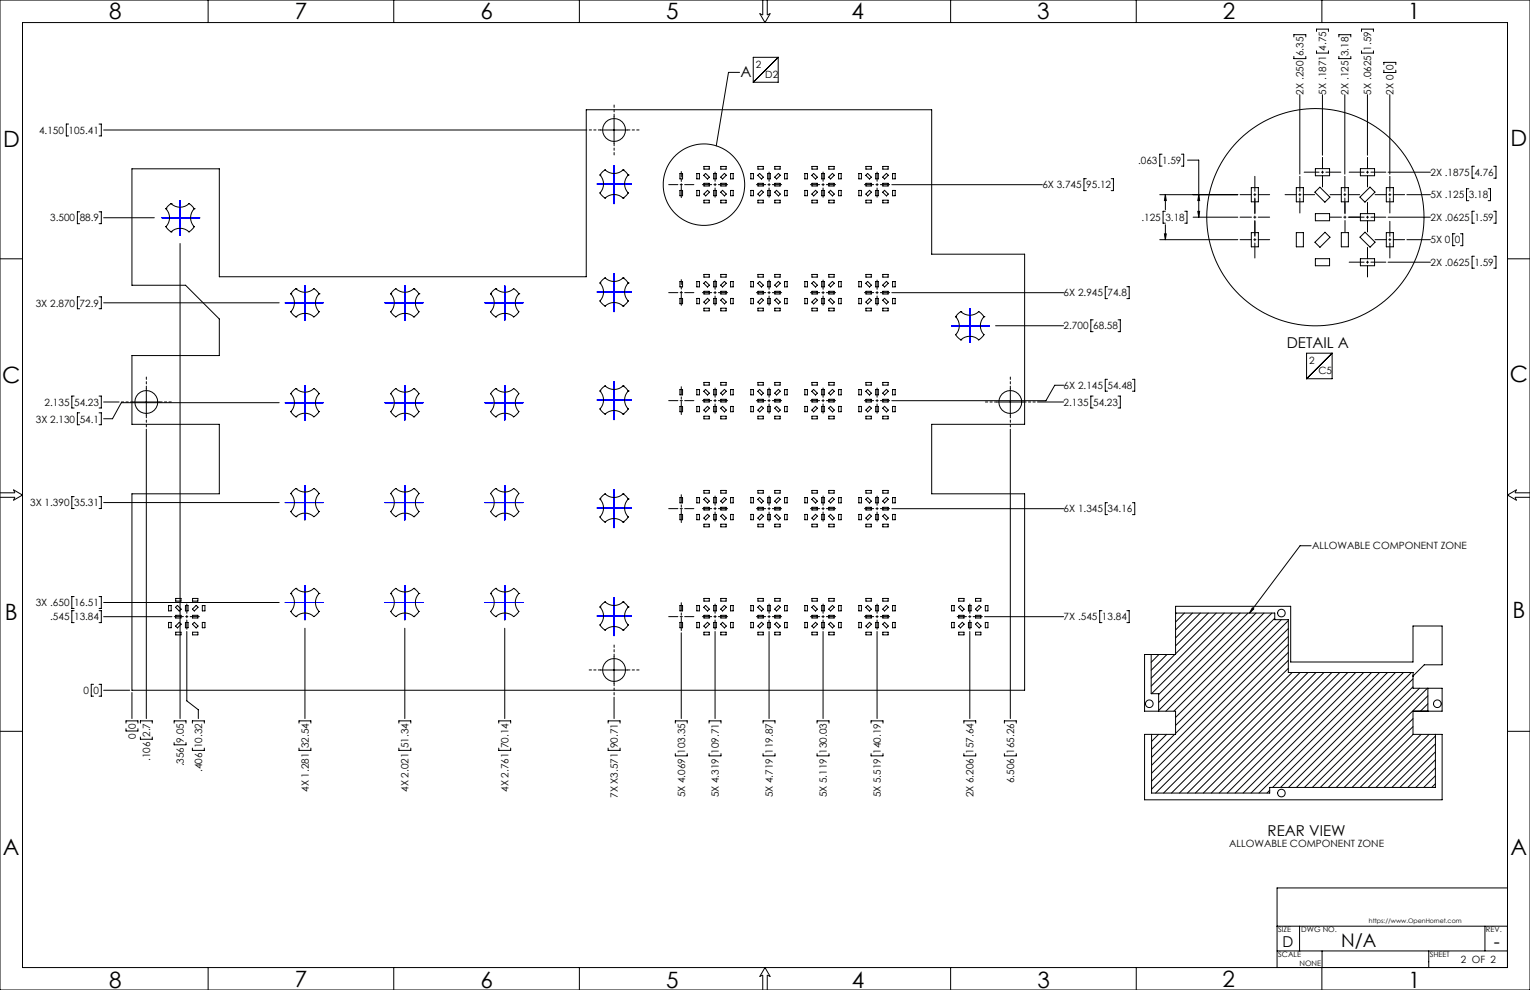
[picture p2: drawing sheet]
<svg xmlns="http://www.w3.org/2000/svg" width="864mm" height="559mm" viewBox="0 0 864 559" stroke-linecap="round" stroke-linejoin="round" font-family="sans-serif">
<g fill="none" stroke="#000" stroke-width=".56">
<path d="M0 0h864v559h-864zM13 13h838v533h-838zM117 0v13M222 0v13M327 0v13M431 0v8h-2l3 5 3-5h-2v-8M537 0v13M641 0v13M743 18v-2h7v2M746 0v13M768 18v-2h7v2M439 32h-14v14"/>
<path d="M439 32v14h-14M439 32l-14 14M730 32v1h7v-1M730 21v-1h7v1M743 29v1h7v-1M756 21v-1h6v1M756 32v1h6v-1M768 29v1h7v-1M781 36v-1h7v1M781 40v1h7v-1M417 41h-6l-7 41M734 53v45"/>
<path d="M746 53v35M759 53v45M772 53v35M784 53v45M39 70h-2v7h2M56 70h1v7h-1M58 73h273M339 73h15M347 66v15M74 95h50v61h207v-94h195v81h52v97h-52v39h52v111h-504v-111h50v-39h-50v-39h50v-21l-19-19h-31zM339 99a7 7 0 0 1 0 10M339 99h.1"/>
<path d="M342 96l-3 3M342 96h.1M342 96a7 7 0 0 0 10 0M352 96h.1M352 96l3 3M355 99h.1M355 99a7 7 0 0 0 0 10M384 98h1v3h-1zM393 98h2v3h-2zM397 94h3v1h-3zM398 98l2 2-1 1-2-2zM403 98h1v3h-1z"/>
<path d="M407 100l2-2 1 1-2 2zM407 94h3v1h-3zM412 98h2v3h-2zM424 98h1v3h-1zM428 94h3v1h-3zM429 98l2 2-1 1-2-2zM433 98h2v3h-2zM437 100l2-2 1 1-2 2zM437 94h3v1h-3zM443 98h1v3h-1zM454 98h2v3h-2zM458 94h3v1h-3z"/>
<path d="M459 98l2 2-1 1-2-2zM464 98h1v3h-1zM468 100l2-2 1 1-2 2zM468 94h3v1h-3zM473 98h2v3h-2zM485 98h1v3h-1zM489 99l1-1 2 2-1 1zM489 94h3v1h-3zM494 98h2v3h-2zM498 94h3v1h-3zM500 98l1 1-2 2-1-1zM504 98h1v3h-1z"/>
<path d="M656 87h-1v7h1M667 87h1v7h-1M670 90h7v33M742 95h8v4h-8zM768 95h8v4h-8zM783 97h24M832 94h-1v7h1M843 94h1v7h-1M45 120h-1v6h1M56 120h1v6h-1M94 118a7 7 0 0 1 0 10M94 118h.1"/>
<path d="M97 115l-3 3M97 115h.1M97 115a7 7 0 0 0 10 0l3 3M110 118a7 7 0 0 0 0 10M110 118h.1M339 109l3 3M339 109h.1M342 112h.1M342 112a7 7 0 0 1 10 0M352 112h.1M355 109l-3 3M355 109h.1"/>
<path d="M384 107h1v3h-1zM393 107h2v3h-2zM397 113h3v2h-3zM397 103h3v2h-3zM399 107l1 1-2 3-1-1zM403 107h1v3h-1zM407 103h3v2h-3zM407 113h3v2h-3zM408 107l2 3-1 1-2-3zM412 107h2v3h-2zM424 107h1v3h-1zM428 110l2-3 1 1-2 3z"/>
<path d="M428 103h3v2h-3zM428 113h3v2h-3zM433 107h2v3h-2zM437 103h3v2h-3zM437 113h3v2h-3zM438 107l2 3-1 1-2-3zM443 107h1v3h-1zM454 107h2v3h-2zM458 110l2-3 1 1-2 3zM458 103h3v2h-3zM458 113h3v2h-3zM464 107h1v3h-1z"/>
<path d="M468 103h3v2h-3zM468 113h3v2h-3zM469 107l2 3-1 1-2-3zM473 107h2v3h-2zM485 107h1v3h-1zM489 110l2-3 1 1-2 3zM489 113h3v2h-3zM489 103h3v2h-3zM494 107h2v3h-2zM498 113h3v2h-3zM498 103h3v2h-3zM499 107l2 3-1 1-2-3z"/>
<path d="M503 104h85M504 107h1v3h-1zM613 101h-1v7h1M627 101h1v7h-1M655 110h44M658 110v3h-1zM658 119h-2v7h2M658 110v8M669 119h1v7h-1M676 119h1v4zM677 110v3h-1zM706 106h4v8h-4z"/>
<path d="M732 106h4v8h-4zM745 106l6 5-3 3-6-6zM757 106h4v8h-4zM768 111l5-5 3 2-6 6zM782 106h4v8h-4zM794 110h13M829 107h-1v6h1M832 119h-1v7h1M840 107h1v6h-1M843 119h1v7h-1M58 123h29M94 128l3 3"/>
<path d="M94 128h.1M97 131h.1M102 137v269M110 128l-3 3a7 7 0 0 0-10 0M110 128h.1M655 135h44M657 132h1v3zM658 127v8M673 123h26M706 131h4v8h-4zM732 131h4v8h-4zM742 137l6-6 3 3-6 6z"/>
<path d="M742 121h8v4h-8zM757 131h4v8h-4zM768 134l2-3 6 6-3 3zM768 121h8v4h-8zM782 131h4v8h-4zM783 123h24M794 135h13M821 132h-1v7h1M824 132h2v7h-2M0 146h13M339 160h.1M339 160a7 7 0 0 1 0 10"/>
<path d="M342 157l-3 3M342 157h.1M342 157a7 7 0 0 0 10 0M352 157h.1M352 157l3 3M355 160h.1M355 160a7 7 0 0 0 0 10M384 159h1v3h-1zM393 159h2v3h-2zM397 155h3v1h-3zM398 159l2 2-1 1-2-2zM403 159h1v3h-1z"/>
<path d="M407 155h3v1h-3zM412 159h2v3h-2zM424 159h1v3h-1zM428 155h3v1h-3zM429 159l2 2-1 1-2-2zM433 159h2v3h-2zM437 155h3v1h-3zM443 159h1v3h-1zM454 159h2v3h-2zM458 155h3v1h-3zM459 159l2 2-1 1-2-2zM464 159h1v3h-1z"/>
<path d="M468 155h3v1h-3zM473 159h2v3h-2zM485 159h1v3h-1zM489 160l1-1 2 2-1 1zM489 155h3v1h-3zM494 159h2v3h-2zM498 155h3v1h-3zM504 159h1v3h-1zM742 146h8v4h-8zM768 146h8v4h-8zM783 148h24M832 145h-1v6h1"/>
<path d="M843 145h1v6h-1M851 146h13M45 168h-1v6h1M56 168h1v6h-1M58 171h100M164 176l3 3M164 166a7 7 0 0 1 0 10M164 166h.1M164 176h.1M167 179h.1M167 163l-3 3M167 163h.1"/>
<path d="M167 163a7 7 0 0 0 10 0M167 179a7 7 0 0 1 10 0M177 163h.1M177 179h.1M177 163l3 3M180 166h.1M180 166a7 7 0 0 0 0 10M180 176l-3 3M180 176h.1M221 166a7 7 0 0 1 0 10M221 166h.1M221 176l2 3"/>
<path d="M221 176h.1M223 163l-2 3M223 163h.1M223 179h.1M223 179a7 7 0 0 1 11 0M223 163a7 7 0 0 0 11 0M234 163l2 3M234 163h.1M234 179h.1M236 166h.1M236 166a7 7 0 0 0 0 10M236 176l-2 3"/>
<path d="M236 176h.1M277 166a7 7 0 0 1 0 10M277 166h.1M277 176l3 3M277 176h.1M280 179h.1M280 163l-3 3M280 163h.1M280 179a7 7 0 0 1 10 0M280 163a7 7 0 0 0 10 0M290 163h.1M290 179h.1"/>
<path d="M290 163l3 3M293 166a7 7 0 0 0 0 10M293 166h.1M293 176l-3 3M293 176h.1M339 170l3 3M339 170h.1M342 173h.1M342 173a7 7 0 0 1 10 0M352 173h.1M355 170l-3 3M355 170h.1"/>
<path d="M384 168h1v3h-1zM393 168h2v3h-2zM397 170l2-2 1 1-2 3zM397 174h3v1h-3zM397 164h3v2h-3zM403 168h1v3h-1zM407 161l2-2 1 1-2 2zM407 164h3v2h-3zM407 174h3v1h-3zM408 168l2 2-1 2-2-3zM412 168h2v3h-2zM424 168h1v3h-1z"/>
<path d="M428 170l2-2 1 1-2 3zM428 164h3v2h-3zM428 174h3v1h-3zM433 168h2v3h-2zM437 161l2-2 1 1-2 2zM437 164h3v2h-3zM437 174h3v1h-3zM438 168l2 2-1 2-2-3zM443 168h1v3h-1zM454 168h2v3h-2zM458 170l2-2 1 1-2 3zM458 164h3v2h-3z"/>
<path d="M458 174h3v1h-3zM464 168h1v3h-1zM468 161l2-2 1 1-2 2zM468 174h3v1h-3zM468 164h3v2h-3zM469 168l2 2-1 2-2-3zM473 168h2v3h-2zM485 168h1v3h-1zM489 170l2-2 1 1-2 3zM489 174h3v1h-3zM489 164h3v2h-3zM494 168h2v3h-2z"/>
<path d="M498 161l2-2 1 1-2 2zM498 174h3v1h-3zM498 164h3v2h-3zM499 168l2 2-1 2-2-3zM503 165h97M504 168h1v3h-1zM539 179h.1M539 179a7 7 0 0 1 0 10M542 176a7 7 0 0 0 10 0M542 176h.1M542 176l-3 3M552 176h.1"/>
<path d="M552 176l3 3M555 179h.1M555 179a7 7 0 0 0 0 10M625 162h-1v7h1M636 162h1v7h-1M539 189l3 3M539 189h.1M542 192h.1M542 192a7 7 0 0 1 10 0M552 192h.1M555 189l-3 3M555 189h.1"/>
<path d="M562 184h38M617 181h-1v6h1M631 181h1v6h-1M752 199h-15v15M752 199v15h-15M752 199l-15 15M83 219v16M167 219l-3 3M167 219h.1M167 219a7 7 0 0 0 10 0M177 219h.1M177 219l3 3"/>
<path d="M223 219l-2 3M223 219h.1M223 219a7 7 0 0 0 11 0M234 219h.1M234 219l2 3M280 219h.1M280 219a7 7 0 0 0 10 0M280 219l-3 3M290 219h.1M290 219l3 3M342 218l-3 3M342 218h.1"/>
<path d="M342 218a7 7 0 0 0 10 0M352 218l3 3M352 218h.1M384 220h1v3h-1zM393 220h2v3h-2zM397 216h3v1h-3zM403 220h1v3h-1zM407 216h3v1h-3zM412 220h2v3h-2zM424 220h1v3h-1zM428 216h3v1h-3zM429 220l2 2-1 1-2-2z"/>
<path d="M433 220h2v3h-2zM437 216h3v1h-3zM443 220h1v3h-1zM454 220h2v3h-2zM458 216h3v1h-3zM459 220l2 2-1 1-2-2zM464 220h1v3h-1zM468 216h3v1h-3zM470 220l1 1-2 2-1-1zM473 220h2v3h-2zM485 220h1v3h-1zM489 216h3v1h-3z"/>
<path d="M494 220h2v3h-2zM498 216h3v1h-3zM500 220l1 1-2 2-1-1zM504 220h1v3h-1zM570 219v16M600 217h-5l-5 9h-87M625 214h-1v7h1M639 214h2v7h-2M42 224h-1v6h1M45 233h-1v7h1M56 224h1v6h-1M56 233h1v7h-1"/>
<path d="M58 227h9M75 227h15M158 227h-90l-4 9h-6M164 232l3 3M164 222a7 7 0 0 1 0 10M164 222h.1M164 232h.1M167 235h.1M167 235a7 7 0 0 1 10 0M177 235h.1M180 222a7 7 0 0 0 0 10M180 232l-3 3"/>
<path d="M180 222h.1M180 232h.1M221 232l2 3M221 222a7 7 0 0 1 0 10M221 222h.1M221 232h.1M223 235h.1M223 235a7 7 0 0 1 11 0M234 235h.1M236 222a7 7 0 0 0 0 10M236 232l-2 3M236 222h.1"/>
<path d="M236 232h.1M277 222a7 7 0 0 1 0 10M277 232l3 3M277 222h.1M277 232h.1M280 235h.1M280 235a7 7 0 0 1 10 0M290 235h.1M293 222a7 7 0 0 0 0 10M293 232l-3 3M293 222h.1M293 232h.1"/>
<path d="M339 221h.1M339 231l3 3M339 221a7 7 0 0 1 0 10M339 231h.1M342 234h.1M342 234a7 7 0 0 1 10 0M352 234h.1M355 221h.1M355 221a7 7 0 0 0 0 10M355 231l-3 3M355 231h.1M384 229h1v3h-1z"/>
<path d="M393 229h2v3h-2zM397 221l1-1 2 2-1 1zM397 225h3v2h-3zM397 235h3v1h-3zM399 229l1 1-2 3-1-2zM403 229h1v3h-1zM407 222l2-2 1 1-2 2zM407 225h3v2h-3zM407 235h3v1h-3zM408 229l2 2-1 2-2-3zM412 229h2v3h-2zM424 229h1v3h-1z"/>
<path d="M428 231l2-2 1 1-2 3zM428 225h3v2h-3zM428 235h3v1h-3zM433 229h2v3h-2zM437 222l2-2 1 1-2 2zM437 225h3v2h-3zM437 235h3v1h-3zM438 229l2 2-1 2-2-3zM443 229h1v3h-1zM454 229h2v3h-2zM458 231l2-2 1 1-2 3zM458 225h3v2h-3z"/>
<path d="M458 235h3v1h-3zM464 229h1v3h-1zM468 225h3v2h-3zM468 235h3v1h-3zM469 229l2 2-1 2-2-3zM473 229h2v3h-2zM485 229h1v3h-1zM489 221l1-1 2 2-1 1zM489 231l2-2 1 1-2 3zM489 225h3v2h-3zM489 235h3v1h-3zM494 229h2v3h-2z"/>
<path d="M498 225h3v2h-3zM498 235h3v1h-3zM499 229l2 2-1 2-2-3zM504 229h1v3h-1zM563 227h15M586 227h14M617 224h-1v6h1M631 224h1v6h-1M83 242v164M570 242v164M0 278h8v-2l5 3-5 3v-1h-8M164 279a7 7 0 0 1 0 10"/>
<path d="M164 279h.1M167 276l-3 3M167 276h.1M167 276a7 7 0 0 0 10 0M177 276h.1M177 276l3 3M180 279a7 7 0 0 0 0 10M180 279h.1M221 279a7 7 0 0 1 0 10M221 279h.1M223 276l-2 3M223 276h.1"/>
<path d="M223 276a7 7 0 0 0 11 0M234 276h.1M234 276l2 3M236 279a7 7 0 0 0 0 10M236 279h.1M277 279a7 7 0 0 1 0 10M277 279h.1M280 276a7 7 0 0 0 10 0M280 276l-3 3M280 276h.1M290 276h.1M290 276l3 3"/>
<path d="M293 279a7 7 0 0 0 0 10M293 279h.1M342 279l-3 3M342 279h.1M342 279a7 7 0 0 0 10 0M352 279l3 3M352 279h.1M397 277h3v1h-3zM407 277h3v1h-3zM428 277h3v1h-3zM437 277h3v1h-3zM458 277h3v1h-3z"/>
<path d="M468 277h3v1h-3zM489 277h3v1h-3zM498 277h3v1h-3zM864 278h-9l1-2-5 3 5 3-1-1h9M42 280h-1v7h1M56 280h1v7h-1M58 284h100M164 289l3 3M164 289h.1M167 292h.1M167 292a7 7 0 0 1 10 0M177 292h.1"/>
<path d="M180 289l-3 3M180 289h.1M221 289l2 3M221 289h.1M223 292h.1M223 292a7 7 0 0 1 11 0M234 292h.1M236 289l-2 3M236 289h.1M277 289l3 3M277 289h.1M280 292h.1"/>
<path d="M280 292a7 7 0 0 1 10 0M290 292h.1M293 289l-3 3M293 289h.1M339 292l3 3M339 282a7 7 0 0 1 0 10M339 282h.1M339 292h.1M342 295h.1M342 295a7 7 0 0 1 10 0M352 295h.1M355 292l-3 3"/>
<path d="M355 282h.1M355 282a7 7 0 0 0 0 10M355 292h.1M384 281h1v3h-1zM384 290h1v3h-1zM393 281h2v3h-2zM393 290h2v3h-2zM397 282l1-1 2 2-1 1zM397 296h3v1h-3zM397 286h3v2h-3zM399 290l1 1-2 2-1-1zM403 281h1v3h-1z"/>
<path d="M403 290h1v3h-1zM407 286h3v2h-3zM407 296h3v1h-3zM408 290l2 2-1 1-2-2zM409 281l1 1-2 2-1-1zM412 281h2v3h-2zM412 290h2v3h-2zM424 281h1v3h-1zM424 290h1v3h-1zM428 292l2-2 1 1-2 2zM428 286h3v2h-3zM428 296h3v1h-3z"/>
<path d="M429 281l2 2-1 1-2-2zM433 281h2v3h-2zM433 290h2v3h-2zM437 286h3v2h-3zM437 296h3v1h-3zM438 290l2 2-1 1-2-2zM439 281l1 1-2 2-1-1zM443 281h1v3h-1zM443 290h1v3h-1zM454 281h2v3h-2zM454 290h2v3h-2zM458 292l2-2 1 1-2 2z"/>
<path d="M458 286h3v2h-3zM458 296h3v1h-3zM459 281l2 2-1 1-2-2zM464 281h1v3h-1zM464 290h1v3h-1zM468 286h3v2h-3zM468 296h3v1h-3zM469 290l2 2-1 1-2-2zM470 281l1 1-2 2-1-1zM473 281h2v3h-2zM473 290h2v3h-2zM485 281h1v3h-1z"/>
<path d="M485 290h1v3h-1zM489 292l2-2 1 1-2 2zM489 296h3v1h-3zM489 286h3v2h-3zM490 281l2 2-1 1-2-2zM494 281h2v3h-2zM494 290h2v3h-2zM498 296h3v1h-3zM498 286h3v2h-3zM499 290l2 2-1 1-2-2zM500 281l1 1-2 2-1-1zM503 287h97"/>
<path d="M504 281h1v3h-1zM504 290h1v3h-1zM625 284h-1v6h1M639 284h2v6h-2M740 308h-6l-29 38M42 337h-1v6h1M56 337h1v6h-1M99 338h3v1h-3zM109 338h3v1h-3zM164 335a7 7 0 0 1 0 10M164 335h.1M167 332l-3 3"/>
<path d="M167 332h.1M167 332a7 7 0 0 0 10 0M177 332h.1M177 332l3 3M180 335h.1M180 335a7 7 0 0 0 0 10M221 335a7 7 0 0 1 0 10M221 335h.1M223 332l-2 3M223 332h.1M223 332a7 7 0 0 0 11 0M234 332h.1"/>
<path d="M234 332l2 3M236 335h.1M236 335a7 7 0 0 0 0 10M277 335a7 7 0 0 1 0 10M277 335h.1M280 332l-3 3M280 332h.1M280 332a7 7 0 0 0 10 0M290 332h.1M290 332l3 3M293 335h.1M293 335a7 7 0 0 0 0 10"/>
<path d="M342 340l-3 3M342 340h.1M342 340a7 7 0 0 0 10 0M352 340h.1M352 340l3 3M397 338h3v1h-3zM407 338h3v1h-3zM428 338h3v1h-3zM437 338h3v1h-3zM458 338h3v1h-3zM468 338h3v1h-3zM489 338h3v1h-3z"/>
<path d="M498 338h3v1h-3zM541 338h3v1h-3zM551 338h3v1h-3zM42 345h-1v6h1M56 345h1v6h-1M58 348h39M58 340h100M95 351h2v3h-2zM95 342h2v3h-2zM99 343l1-1 2 2-1 1zM99 353l2-2 1 1-2 2zM99 357h3v1h-3z"/>
<path d="M99 347h3v2h-3zM105 351h1v3h-1zM105 342h1v3h-1zM105 356v40l7 5v5M109 344l2-2 1 1-2 2zM109 347h3v2h-3zM109 357h3v1h-3zM110 351l2 2-1 1-2-2zM114 351h2v3h-2zM114 342h2v3h-2zM164 345l3 3M164 345h.1"/>
<path d="M167 348h.1M167 348a7 7 0 0 1 10 0M172 355v51M177 348h.1M180 345l-3 3M180 345h.1M221 345l2 3M221 345h.1M223 348h.1M223 348a7 7 0 0 1 11 0M228 355v51M234 348h.1"/>
<path d="M236 345l-2 3M236 345h.1M277 345l3 3M277 345h.1M280 348h.1M280 348a7 7 0 0 1 10 0M285 355v51M290 348h.1M293 345l-3 3M293 345h.1M339 343a7 7 0 0 1 0 10M339 343h.1"/>
<path d="M339 353l3 3M339 353h.1M342 356h.1M342 356a7 7 0 0 1 10 0M352 356h.1M355 353l-3 3M355 343h.1M355 343a7 7 0 0 0 0 10M355 353h.1M384 351h1v3h-1zM384 342h1v3h-1zM385 357v49"/>
<path d="M393 351h2v3h-2zM393 342h2v3h-2zM397 343l1-1 2 2-1 1zM397 357h3v1h-3zM397 347h3v2h-3zM399 351l1 1-2 2-1-1zM403 351h1v3h-1zM403 342h1v3h-1zM404 356v50M407 344l2-2 1 1-2 2zM407 357h3v1h-3zM407 347h3v2h-3z"/>
<path d="M408 351l2 2-1 1-2-2zM412 351h2v3h-2zM412 342h2v3h-2zM424 342h1v3h-1zM424 351h1v3h-1zM428 343l1-1 2 2-1 1zM428 353l2-2 1 1-2 2zM428 347h3v2h-3zM428 357h3v1h-3zM433 351h2v3h-2zM433 342h2v3h-2zM434 356v50"/>
<path d="M437 344l2-2 1 1-2 2zM437 347h3v2h-3zM437 357h3v1h-3zM438 351l2 2-1 1-2-2zM443 351h1v3h-1zM443 342h1v3h-1zM454 351h2v3h-2zM454 342h2v3h-2zM458 353l2-2 1 1-2 2zM458 347h3v2h-3zM458 357h3v1h-3zM459 342l2 2-1 1-2-2z"/>
<path d="M464 351h1v3h-1zM464 342h1v3h-1zM465 356v50M468 344l2-2 1 1-2 2zM468 357h3v1h-3zM468 347h3v2h-3zM469 351l2 2-1 1-2-2zM473 351h2v3h-2zM473 342h2v3h-2zM485 351h1v3h-1zM485 342h1v3h-1zM489 343l1-1 2 2-1 1z"/>
<path d="M489 353l2-2 1 1-2 2zM489 357h3v1h-3zM489 347h3v2h-3zM494 351h2v3h-2zM494 342h2v3h-2zM495 356v50M498 357h3v1h-3zM498 347h3v2h-3zM499 351l2 2-1 1-2-2zM500 342l1 1-2 2-1-1zM504 351h1v3h-1zM504 342h1v3h-1z"/>
<path d="M537 351h2v3h-2zM537 342h2v3h-2zM541 353l2-2 1 1-2 2zM541 357h3v1h-3zM541 347h3v2h-3zM542 342l2 2-1 1-2-2zM547 351h1v3h-1zM547 342h1v3h-1zM547 356v50M551 357h3v1h-3zM551 347h3v2h-3zM552 351l2 2-1 1-2-2z"/>
<path d="M553 342l1 1-2 2-1-1zM556 348h44M556 351h2v3h-2zM556 342h2v3h-2zM622 345h-1v6h1M636 345h1v6h-1M664 346h56v4h7v30h71v2M664 346v1M669 346l-5 5M673 346l-9 10M678 346l-14 14M682 346l-18 19"/>
<path d="M687 346l-23 23M691 346l-41 41M696 346l-46 46M700 346l-46 46M704 346l-50 51M707 343l1 1-3 2zM709 346l-55 55M713 346l-55 55M718 346l-55 55M720 349l-56 56M723 350l-59 59M727 350l-63 64"/>
<path d="M727 355l-77 77M727 359l-77 77M339 378h15M347 371v15M650 369v23h4v9M654 369l-4 5M659 369l-9 9M663 369l-13 14M727 364l-77 77M727 368l-77 77M727 373l-75 75M727 377l-70 71"/>
<path d="M729 380l-68 68M734 380l-68 68M738 380l-68 68M743 380l-68 68M747 380l-68 68M752 380l-68 68M756 380l-68 68M761 380l-68 68M765 380l-68 68M770 380l-68 68M774 380l-68 68M779 380l-68 68"/>
<path d="M783 380l-65 64M788 380l-65 64M792 380l-65 64M797 380l-65 64M53 386h-1v7h1M56 386h1v7h-1M58 390h15M74 391v15M347 394v12M798 383l-62 61M798 388l-57 56M798 382l6-7h10v-22h-16v21h-69v-32h-65v27h-18v32h18v14h-18v36h168v-36h-16"/>
<path d="M798 382v6h16v13h-16M801 388l-56 56M806 388l-56 56M806 393l-52 51M806 397l-4 4M806 388v13h-8M0 413h13M71 408v-1h7v1M71 411v2h7v-2M79 408v-1h7v1M79 416v1h7v-1M98 408v-1h7v1"/>
<path d="M98 419v1h7v-1M109 408v-1h6v1M169 408v-1h6v1M225 408v-1h7v1M282 408v-1h6v1M343 408v-1h7v1M381 408v-1h7v1M400 408v-1h7v1M431 408v-1h6v1M461 408v-1h7v1M492 408v-1h6v1M544 408v-1h7v1"/>
<path d="M567 408v-1h7v1M650 415v33h67v-4h93v-29M654 415l-4 4M658 415l-8 8M663 415l-13 12M798 406l-39 38M798 410l-35 34M798 401v14M798 415l-30 29M802 415l-30 29M807 415l-30 29M810 415l-29 29"/>
<path d="M810 420l-24 24M851 413h13M109 422v2h6v-2M169 422v2h6v-2M225 422v2h7v-2M282 422v2h6v-2M343 422v2h7v-2M381 425v2h7v-2M400 425v2h7v-2M431 425v2h6v-2M461 425v2h7v-2M492 425v2h6v-2"/>
<path d="M544 425v2h7v-2M567 425v2h7v-2M810 424l-20 20M810 429l-15 15M810 433l-11 11M810 438l-6 6M717 446l-2 2M810 442l-2 2M851 501h-130v45h130v-23h-130M721 537h130M734 523v14M746 537v22"/>
<path d="M806 537v9M838 523v14M117 546v13M222 546v13M327 546v13M431 559v-9l-2 1 3-5 3 5-2-1v9M537 546v13M641 546v13"/>
<circle cx="347" cy="73" r="6"/>
<circle cx="397" cy="104" r="23"/>
<circle cx="742" cy="123" r="61"/>
<circle cx="83" cy="227" r="6"/>
<circle cx="570" cy="227" r="6"/>
<circle cx="723" cy="346" r="2.2"/>
<circle cx="347" cy="378" r="6"/>
<circle cx="649" cy="397" r="2.2"/>
<circle cx="811" cy="397" r="2.2"/>
<circle cx="723" cy="448" r="2.2"/>
</g>
<g fill="none" stroke="#00f" stroke-width=".56">
<path d="M347 93v22zM102 113v20zM337 104h20zM91 123h22zM347 154v22zM161 171h22zM172 161v20zM217 171h22zM228 161v20zM274 171h21zM285 161v20zM337 165h20z"/>
<path d="M547 174v20zM537 184h22zM172 218v19zM228 218v19zM285 218v19zM347 215v22zM161 227h22zM217 227h22zM274 227h21zM337 226h20zM172 274v20zM228 274v20z"/>
<path d="M285 274v20zM347 276v22zM161 284h22zM217 284h22zM274 284h21zM337 287h20zM172 330v20zM228 330v20zM285 330v20zM347 337v22zM161 340h22zM217 340h22z"/>
<path d="M274 340h21zM337 348h20z"/>
</g>
<g fill="none" stroke="#000" stroke-width=".56" stroke-dasharray="15.2 1.3 1.3 1.3" stroke-dashoffset="8.8">
<path d="M746 89v17M772 89v17M717 110h-17M725 110h17M759 114v17M767 110h-16M772 114v17M776 110h17M700 135h17M717 123h-17M767 123h-16M772 140v16"/>
<path d="M776 135h17"/>
</g>
<path d="M734 100v20M757 97h-21M782 97h-20M708 112v21M708 120v-20M708 125v21M759 120v-20M762 123h20M784 120v-20M762 148h20M784 146v-21" fill="none" stroke="#000" stroke-width=".56" stroke-dasharray="15.2 1.3 1.3 1.3" stroke-dashoffset="6.8"/>
<g fill="none" stroke="#000" stroke-width=".56" stroke-dasharray="15.2 1.3 1.3 1.3" stroke-dashoffset="10">
<path d="M404 97v14M434 97v14M495 97v14M377 104h15M411 104h-15M441 104h-14M465 111v-14M472 104h-15M502 104h-14M404 158v14M434 158v14M465 158v14"/>
<path d="M495 158v14M392 165h-15M411 165h-15M441 165h-14M472 165h-15M502 165h-14M404 219v14M434 219v14M465 219v14M495 219v14M392 226h-15M411 226h-15"/>
<path d="M441 226h-14M472 226h-15M502 226h-14M465 280v14M495 280v14M377 287h15M404 294v-14M411 287h-15M434 294v-14M441 287h-14M457 287h15M502 287h-14"/>
<path d="M105 355v-14M113 348h-15M377 348h15M404 341v14M411 348h-15M434 341v14M441 348h-14M465 341v14M472 348h-15M495 341v14M502 348h-14M547 341v14"/>
<path d="M554 348h-14"/>
</g>
<path d="M385 112v-15" fill="none" stroke="#000" stroke-width=".56" stroke-dasharray="15.2 1.3 1.3 1.3" stroke-dashoffset="7.4"/>
<path d="M385 172v-14" fill="none" stroke="#000" stroke-width=".56" stroke-dasharray="15.2 1.3 1.3 1.3" stroke-dashoffset="7.3"/>
<path d="M385 234v-16M385 295v-16M385 356v-16" fill="none" stroke="#000" stroke-width=".56" stroke-dasharray="15.2 1.3 1.3 1.3" stroke-dashoffset="7.9"/>
<g fill="none" stroke="#000" stroke-width=".56" stroke-dasharray="15.2 1.3 1.3 1.3" stroke-dashoffset="13.9">
<path d="M339 73h-6M347 66v-7M354 73h7M347 81v6M83 219v-6M570 219v-6M75 227h-6M83 235v6M90 227h7M563 227h-7M570 235v6M578 227h6"/>
<path d="M339 378h-6M347 371v-7M354 378h7M347 386v6"/>
</g>
<g fill="#000">
<path d="M707 343l1 1-3 2z"/>
<path d="M658 110v3h-1zM657 132h1v3zM676 119h1v4zM677 110v3h-1z"/>
</g>
<g font-size="12.7">
<text x="62" y="11">8</text>
<text x="166" y="11">7</text>
<text x="271" y="11">6</text>
<text x="376" y="11">5</text>
<text x="481" y="11">4</text>
<text x="585" y="11">3</text>
<text x="690" y="11">2</text>
<text x="795" y="11">1</text>
<text x="2" y="83">D</text>
<text x="853" y="82">D</text>
<text x="852" y="216">C</text>
<text x="1" y="216">C</text>
<text x="3" y="350">B</text>
<text x="854" y="349">B</text>
<text x="2" y="483">A</text>
<text x="853" y="482">A</text>
<text x="62" y="558">8</text>
<text x="166" y="557">7</text>
<text x="271" y="558">6</text>
<text x="376" y="558">5</text>
<text x="481" y="558">4</text>
<text x="586" y="558">3</text>
<text x="690" y="557">2</text>
<text x="795" y="558">1</text>
</g>
<g font-size="10.6">
<text x="757" y="535">N/A</text>
<text x="843" y="535">-</text>
</g>
<g font-size="8.5">
<text x="418" y="43">A</text>
<text x="726" y="196">DETAIL A</text>
<text x="716" y="472">REAR VIEW</text>
<text x="724" y="535">D</text>
</g>
<g font-size="5.6">
<text x="749" y="29" transform="rotate(-90 749 29)">4.75</text>
<text x="774" y="29" transform="rotate(-90 774 29)">1.59</text>
<text x="736" y="32" transform="rotate(-90 736 32)">6.35</text>
<text x="761" y="32" transform="rotate(-90 761 32)">3.18</text>
<text x="427" y="39">2</text>
<text x="787" y="40" transform="rotate(-90 787 40)">0</text>
<text x="432" y="44">D2</text>
<text x="736" y="53" transform="rotate(-90 736 53)">2X .250</text>
<text x="749" y="53" transform="rotate(-90 749 53)">5X .1871</text>
<text x="761" y="53" transform="rotate(-90 761 53)">2X .125</text>
<text x="774" y="53" transform="rotate(-90 774 53)">5X .0625</text>
<text x="787" y="53" transform="rotate(-90 787 53)">2X 0</text>
<text x="22" y="75">4.150</text>
<text x="39" y="75">105.41</text>
<text x="642" y="93">.063</text>
<text x="656" y="93">1.59</text>
<text x="807" y="99">2X .1875</text>
<text x="832" y="99">4.76</text>
<text x="588" y="106">6X 3.745</text>
<text x="613" y="106">95.12</text>
<text x="807" y="112">5X .125</text>
<text x="829" y="112">3.18</text>
<text x="28" y="125">3.500</text>
<text x="45" y="125">88.9</text>
<text x="644" y="125">.125</text>
<text x="658" y="125">3.18</text>
<text x="807" y="125">2X .0625</text>
<text x="832" y="125">1.59</text>
<text x="807" y="137">5X 0</text>
<text x="821" y="137">0</text>
<text x="807" y="150">2X .0625</text>
<text x="832" y="150">1.59</text>
<text x="600" y="167">6X 2.945</text>
<text x="625" y="167">74.8</text>
<text x="20" y="173">3X 2.870</text>
<text x="45" y="173">72.9</text>
<text x="600" y="186">2.700</text>
<text x="617" y="186">68.58</text>
<text x="739" y="206">2</text>
<text x="744" y="211">C5</text>
<text x="600" y="220">6X 2.145</text>
<text x="625" y="220">54.48</text>
<text x="25" y="229">2.135</text>
<text x="42" y="229">54.23</text>
<text x="600" y="229">2.135</text>
<text x="617" y="229">54.23</text>
<text x="20" y="238">3X 2.130</text>
<text x="45" y="238">54.1</text>
<text x="17" y="286">3X 1.390</text>
<text x="42" y="286">35.31</text>
<text x="600" y="289">6X 1.345</text>
<text x="625" y="289">34.16</text>
<text x="741" y="310">ALLOWABLE COMPONENT ZONE</text>
<text x="20" y="342">3X .650</text>
<text x="42" y="342">16.51</text>
<text x="28" y="350">.545</text>
<text x="42" y="350">13.84</text>
<text x="600" y="350">7X .545</text>
<text x="622" y="350">13.84</text>
<text x="47" y="392">0</text>
<text x="53" y="392">0</text>
<text x="77" y="411" transform="rotate(-90 77 411)">0</text>
<text x="77" y="417" transform="rotate(-90 77 417)">0</text>
<text x="85" y="416" transform="rotate(-90 85 416)">2.7</text>
<text x="104" y="419" transform="rotate(-90 104 419)">9.05</text>
<text x="114" y="422" transform="rotate(-90 114 422)">10.32</text>
<text x="174" y="422" transform="rotate(-90 174 422)">32.54</text>
<text x="231" y="422" transform="rotate(-90 231 422)">51.34</text>
<text x="287" y="422" transform="rotate(-90 287 422)">70.14</text>
<text x="349" y="422" transform="rotate(-90 349 422)">90.71</text>
<text x="387" y="425" transform="rotate(-90 387 425)">103.35</text>
<text x="406" y="425" transform="rotate(-90 406 425)">109.71</text>
<text x="436" y="425" transform="rotate(-90 436 425)">119.87</text>
<text x="467" y="425" transform="rotate(-90 467 425)">130.03</text>
<text x="497" y="425" transform="rotate(-90 497 425)">140.19</text>
<text x="550" y="425" transform="rotate(-90 550 425)">157.64</text>
<text x="572" y="425" transform="rotate(-90 572 425)">165.26</text>
<text x="85" y="429" transform="rotate(-90 85 429)">.106</text>
<text x="104" y="433" transform="rotate(-90 104 433)">.356</text>
<text x="114" y="436" transform="rotate(-90 114 436)">.406</text>
<text x="572" y="442" transform="rotate(-90 572 442)">6.506</text>
<text x="174" y="447" transform="rotate(-90 174 447)">4X 1.281</text>
<text x="231" y="447" transform="rotate(-90 231 447)">4X 2.021</text>
<text x="287" y="447" transform="rotate(-90 287 447)">4X 2.761</text>
<text x="349" y="450" transform="rotate(-90 349 450)">7X X3.571</text>
<text x="387" y="450" transform="rotate(-90 387 450)">5X 4.069</text>
<text x="406" y="450" transform="rotate(-90 406 450)">5X 4.319</text>
<text x="436" y="450" transform="rotate(-90 436 450)">5X 4.719</text>
<text x="467" y="450" transform="rotate(-90 467 450)">5X 5.119</text>
<text x="497" y="450" transform="rotate(-90 497 450)">5X 5.519</text>
<text x="550" y="450" transform="rotate(-90 550 450)">2X 6.206</text>
<text x="694" y="478">ALLOWABLE COMPONENT ZONE</text>
<text x="825" y="544">2 OF 2</text>
</g>
<g font-size="4.2">
<text x="721" y="526">SIZE</text>
<text x="735" y="526">DWG NO.</text>
<text x="839" y="526">REV.</text>
<text x="721" y="540">SCALE</text>
<text x="733" y="545">NONE</text>
<text x="807" y="540">SHEET</text>
</g>
<text font-size="3.5" x="773" y="521">https://www.OpenHornet.com</text>
</svg>
